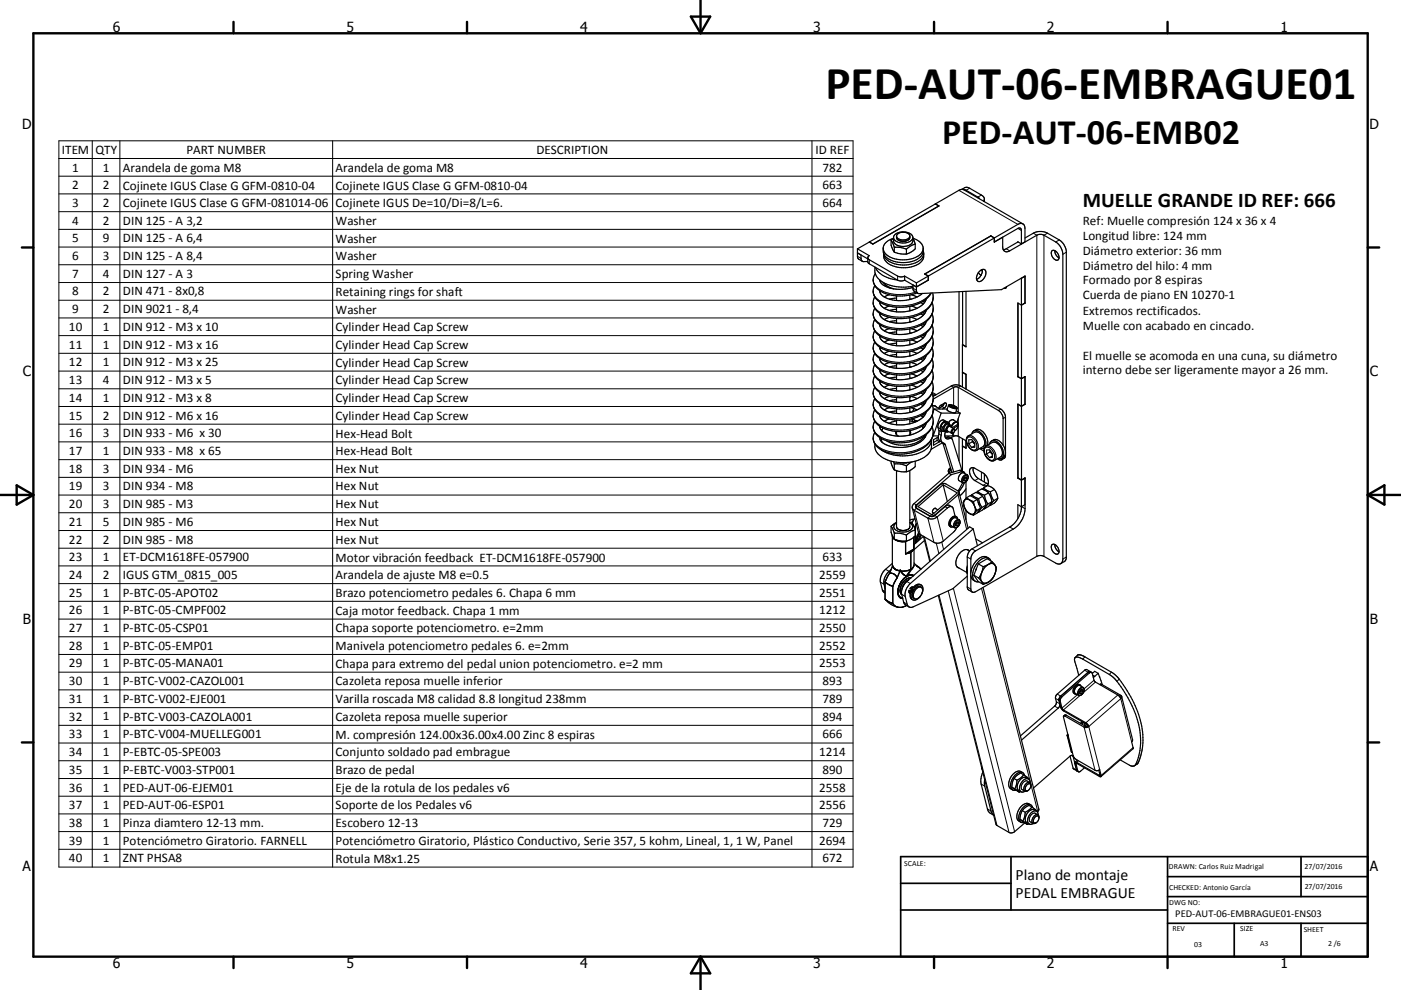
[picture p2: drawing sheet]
<svg xmlns="http://www.w3.org/2000/svg" width="420mm" height="297mm" viewBox="0 0 420 297" stroke-linecap="round" stroke-linejoin="round" font-family="sans-serif">
<g fill="none" stroke="#000" stroke-width=".36">
<path d="M288.3 56.8l1.3-.6 .8 .1 4.1 2.4 .6 1M288.5 56.8l.9 .1 3.9 2.3 .3 .4M295.1 59.7l-.2 .7M295.1 59.7v.8M257.1 74.7v2.6l1.4 1.1M257.1 74.7l3.5 2-.4 .6M260.2 77.7l-3.1-1.8 1 .6 .1 1.3 .2 .5 .4 .2 1.4-.1M260.2 77.3l.2 .5 8.7 5a2.31 2.31 0 0 0 2.1 0M260.2 77.3v1.4l.2 .3 8.7 5.1a2.31 2.31 0 0 0 2.1 0M260.7 72.6l19.7-11.4 1.1 .6-19.8 11.4-1.1-.6-3.5 2.1M260.7 72.6l1 .6M260.7 72.6h.1"/>
<path d="M264.9 76.1a4.2 4.2 0 0 0 3.9 3.2 7.9 7.9 0 0 0 7.8-2l.3-1M267.2 72.1l.9 2.1M267.2 72.1l.7-.6a3.4 3.4 0 0 0-2.7 5.2 8.3 8.3 0 0 0 11.1 0l.5-1v-1.2M267.2 72.1v1.4l.9 2.1M267.9 71.4a3.4 3.4 0 0 0 4.6 1.2l.8-.6 .4-.6M268.1 74.2h1.8l1.9 .6M268.1 75.6l1.8 .6h1.9M268.1 74.2v1.4M268.3 70.4a3.9 3.9 0 0 1 5.3 .5l.1 1.4a2.89 2.89 0 0 1-3.7 1.6 2.13 2.13 0 0 1-2.1-1.6v-1.2zM268.8 70.8v.5M268.8 71.2a2.38 2.38 0 0 0 3.9 .4l.1-.4M271.8 74.8v1.4"/>
<path d="M272.8 71a2.41 2.41 0 0 1-4-.1 2.36 2.36 0 0 1 3.7-.7l.2 .4 .1 .7M274.4 73.2l-1 .4-1.6 1.2M274.4 73.2l-.7-1.7a3.3 3.3 0 0 1 2.9 3.8 6.9 6.9 0 0 1-7.3 2.6 4.6 4.6 0 0 1-4.5-3.3M274.4 73.2v1.5l-1.3 1-1.3 .5M276.8 75.3a3.5 3.5 0 0 1-3 4.6 8.1 8.1 0 0 1-8.4-1.7l-.4-1-.1-1.1M280.4 61.2l7.1-4.1 1-.3 18.2 10.4M297 70.8l1.1 .6M297.1 70.8l-19.9 11.4M297.1 70.8l1 .6M297.1 70.8h.1M298.1 71.4v1.2l2.5-1.4v2.8a1.29 1.29 0 0 0 .6 1.4 1.29 1.29 0 0 0 1.5-.1l8.7-4.9 1.4 .1 3.7 2.1a4.7 4.7 0 0 1 2.1 3.7v91.4l-.1 .9-.5 .5M298.1 71.4l-23.3 13.5"/>
<path d="M298.1 72.6h.1M298.1 72.6l7.1-4.1a.65 .65 0 0 1 .7 0 .65 .65 0 0 1 .3 .6v4.1M298.1 71.4v1.2M305.2 72.6l1 .6M305.2 72.6l-4.4 2.3M306.7 67.2l.3 .3 .3 .7v4.3l-1.1 .7M306.7 67.2h-1.3l-7.3 4.2M307.3 71.4l2.5-1.4a4.6 4.6 0 0 1 4.2 0l3.6 2a4.7 4.7 0 0 1 2.1 3.3v92.1l-.4 1-1.3 .7M315.4 75.2a1.87 1.87 0 0 1 2.1 2.4 1.02 1.02 0 0 1-1.1 .4 1.02 1.02 0 0 1-.8-.8 1.77 1.77 0 0 1-.2-2zM316.2 75.2a2.51 2.51 0 0 0 1.3 2.2M262.3 80.1l.1 2M262.3 85.7a3.7 3.7 0 0 0 2.1 5.3l3.2 1 2.9 .2a10.4 10.4 0 0 0 8.7-4.3"/>
<path d="M262.3 92.5a3.8 3.8 0 0 0 2.4 5.4l1.6 .6a14.2 14.2 0 0 0 6.4 .2M262.3 95.9a3.8 3.8 0 0 0 2.4 5.4 13.5 13.5 0 0 0 8 .8M262.3 99.2a4 4 0 0 0 2.8 5.7l2.1 .6 2 .2 3.5-.2M262.4 82.1a3.6 3.6 0 0 0 1.7 5.3M262.4 82.1a7.3 7.3 0 0 0 6.4 3.9l2.8 .1 2.1-.2M262.5 80.2a7.7 7.7 0 0 0 6.5 3.8M263.8 84v.2M263.8 87.2a2.67 2.67 0 0 0 2.4 2.4 11.3 11.3 0 0 0 10.4-1.6M263.8 97.4a3.1 3.1 0 0 0 2.8 2.5M263.8 94a3.2 3.2 0 0 0 2.8 2.5M263.8 90.6l.2 .9a4.4 4.4 0 0 0 2.6 1.6M263.8 84.2l.4 .7a6.3 6.3 0 0 0 3.8 1.8"/>
<path d="M263.9 84.1l-.1 .1M264 87.4l-.2 .2M264 90.8l-.2 .1M264 94.2l-.2 .1M264 97.6l-.2 .1M264.1 87.4a13.3 13.3 0 0 0 10.9 .5M264.8 84.7a5.7 5.7 0 0 0 3.1 2M265.5 85.5l-.4 .2M266.6 98.6l-1.5 .6M266.6 95.2l-1.5 .7M266.6 91.8l-1.5 .7M266.6 88.4l-1.5 .7"/>
<path d="M266.6 93.1l2.2 .5M266.9 86.3l-.3 .1M268.8 88.8v1.3M268.8 92.2v1.4M268.8 95.5v1.4M268.8 98.9v1.4M268.8 99.6l-2.2 .3M268.8 89.4l-2.2 .3M268.8 92.8l-2.2 .3M268.8 96.2l-2.2 .3M271.1 84.1h.2M271.2 82.8l3.6 2.1"/>
<path d="M271.2 84.1l3.6 2M271.2 82.8v1.3M272.8 88.5v1.4M272.8 91.9v1.3M272.8 95.3v1.3M272.8 98.7v1.3M272.8 89.7h.4M272.8 93l.4 .1M272.8 96.5h.4M272.8 99.8l.4 .1M273.2 98.6l-.5 .1M273.2 98.6l1.8 .6"/>
<path d="M273.2 95.2l1.8 .7M273.2 91.8l1.8 .7M273.2 88.4l1.8 .7M273.7 86.2l-3.1 .6-2.6-.1M274.8 86.1l-1.1-.6 .1 1.4 1.4 1.1M274.8 84.9v2.4l.1 .5 .5 .3 24.8-1.2 7.1-4.1v8.1M276 90.8l.8 .4M276 94.2l.8 .4M276 97.6l.8 .4M276.8 97.1l.4 .5M276.8 93.8l.4 .4M276.8 90.3l.4 .5"/>
<path d="M277.2 94.2a10.6 10.6 0 0 1-10.6 2.3M277.2 90.8a9.2 9.2 0 0 1-6.7 2.8h-1.7M277.2 82.2l1.1 .6v1.2M277.3 82.2h.1M277.3 82.2l1 .6v1.2M277.7 99.9l-.5 1M277.7 96.5a7.2 7.2 0 0 1-6.5 3.8h-3.1l-1.5-.4M277.7 93.1l-.5 1.1M277.7 89.7l-.5 1.1M278.3 84l-3.5 2.1M279.5 90.8a5.6 5.6 0 0 1-4 7l-2.3 .8M279.5 94.2a5.4 5.4 0 0 1-3.6 6.8l-2.7 1"/>
<path d="M279.5 97.6a5.6 5.6 0 0 1-4 7l-2.3 .8M279.6 87.9a5.7 5.7 0 0 1-4 6.5 12.5 12.5 0 0 1-12.6-1 3.3 3.3 0 0 1-.7-4.3M287.5 87.5v28.1M288.6 87.5l-.1 24.1 1.1 .7v4.4M289.6 87.4v16.7l-1-.7M293.3 81.8l.8 .8M293.9 81.2a.99 .99 0 0 1 1.3-.3 .99 .99 0 0 1 .4 1.3 2.31 2.31 0 0 1-2.4 2.2 2.13 2.13 0 0 1 .7-3.2zM294.1 82.6l-.6 .8-.7 .4M294.3 81l.2 .4M294.5 80.9v.5M294.5 81.4l-.4 1.2M301.8 86l-.3 .5h-.6"/>
<path d="M305.2 90.9v22.1l1 .6M306.1 83.5h.1M306.2 83.5v60.5M306.2 91.5h.1M306.2 91.5l-1-.6v22.1M307.2 82.9l-1 .6M307.3 90.9h.1M307.3 90.9l-1.1 .6M262.3 116.2a3.8 3.8 0 0 0 2.4 5.4l2.1 .8 2.4 .3 3.5-.3M262.3 102.6a3.7 3.7 0 0 0 2 5.3 12.9 12.9 0 0 0 8.9 .8M262.3 106a3.8 3.8 0 0 0 2.4 5.5 13.6 13.6 0 0 0 8.5 .6M262.3 109.4a3.8 3.8 0 0 0 2.4 5.4 12.9 12.9 0 0 0 8 .8"/>
<path d="M262.3 112.8a3.8 3.8 0 0 0 2.4 5.4 13.4 13.4 0 0 0 8 .8M262.3 119.6a3.8 3.8 0 0 0 2.4 5.4 13.3 13.3 0 0 0 8.5 .7M263.8 117.7l.1 .7 .7 .8 2 1M263.8 114.4a3.1 3.1 0 0 0 2.8 2.4M263.8 111a3.2 3.2 0 0 0 2.8 2.5M263.8 107.6a3.2 3.2 0 0 0 2.8 2.5M263.8 104.2a3.1 3.1 0 0 0 2.8 2.5M263.8 100.8l.2 .9a4.3 4.3 0 0 0 2.6 1.6M264 100.9l-.2 .2M264 104.3l-.2 .2M264 107.7l-.2 .2M264 111.1l-.2 .2"/>
<path d="M264 114.5l-.2 .2M264 117.9l-.2 .1M266.6 118.9l-1.5 .7M266.6 115.5l-1.5 .7M266.6 112.1l-1.5 .7M266.6 108.8l-1.5 .6M266.6 113.5l2.2 .4M266.6 105.4l-1.5 .6M266.6 110.1l2.2 .4M266.6 102l-1.5 .6M266.6 103.3l2.2 .4M268.8 102.3v1.4"/>
<path d="M268.8 105.7v1.4M268.8 109.1v1.4M268.8 112.5v1.4M268.8 115.9v1.4M268.8 119.3v1.4M268.8 106.4l-2.2 .3M268.8 102.9l-2.2 .4M268.8 116.5l-2.2 .3M268.8 109.7l-2.2 .4M268.8 113.1l-2.2 .4M268.8 119.9l-2.2 .3M272.8 102.1v1.3"/>
<path d="M272.8 105.5v1.3M272.8 108.8v1.4M272.8 112.2v1.4M272.8 115.6v1.4M272.8 119v1.3M272.8 103.2l.4 .1M272.8 106.6l.4 .1M272.8 110l.4 .1M272.8 113.4l.4 .1M272.8 116.8l.4 .1M273.1 119l-.3 .4M273.2 102l-.5 .1"/>
<path d="M273.2 105.4l-.5 .1M273.2 115.5l-.5 .1M273.2 118.9l-.5 .1M273.2 118.9l1.8 .7M273.2 115.5l1.8 .7M273.2 112.1l1.8 .7M273.2 108.7l1.8 .7M273.2 105.4l1.8 .6M273.2 102l1.8 .6M276 100.9l.8 .5M276 104.3l.8 .5M276 107.7l.8 .5"/>
<path d="M276 111.1l.8 .4M276 114.5l.8 .4M276 117.9l.8 .4M276.8 117.5l.4 .4M276.8 114.1l.4 .4M276.8 110.7l.4 .4M276.8 107.3l.4 .4M276.8 103.9l.4 .4M276.8 100.5l.4 .4M277.2 117.9a10.7 10.7 0 0 1-10.6 2.3M277.2 111.1a9.5 9.5 0 0 1-8.4 2.8M277.2 107.7a9.2 9.2 0 0 1-6.7 2.8h-1.7"/>
<path d="M277.2 104.3a10.6 10.6 0 0 1-10.6 2.4M277.2 100.9a10 10 0 0 1-8.4 2.8M277.7 116.8l-.5 1.1M277.7 113.4a7.2 7.2 0 0 1-6.5 3.8h-3.1l-1.5-.4M277.7 110l-.5 1.1M277.7 106.6l-.5 1.1M277.7 103.2l-.5 1.1M279.5 100.9a5.4 5.4 0 0 1-3.6 6.9l-2.7 .9M279.5 104.3a5.4 5.4 0 0 1-3.6 6.9l-2.7 .9M279.5 107.7a5.4 5.4 0 0 1-3.6 6.8l-2.7 1M279.5 111.1a5.4 5.4 0 0 1-3.6 6.8l-2.7 1M279.5 114.5a5.6 5.6 0 0 1-4 7l-2.3 .8"/>
<path d="M279.5 117.9l.2 1.1M279.5 117.7l1.2 .7M279.7 119l5.5-3.2a2.94 2.94 0 0 1 2.8 0l12.1 6.9a3.2 3.2 0 0 1 1.4 2.5v11.7l-.3 .5-.9 .5M279.7 119l.1 .7M279.8 119.7l6.1-3.5 1-.1 12.4 7a3.4 3.4 0 0 1 1.4 2.2v8.3M279.8 119.7a6.7 6.7 0 0 1-5.2 5.6l-1.4 .4M280.5 118.5h-.8M288.5 111.7v4.4M288.5 111.7l1.1 .6M288.6 103.4l1 .6M288.6 111.7h-.1M305.2 113l1 .6"/>
<path d="M305.2 113h.1M306.2 113.6l1.1-.6v8.3M307.2 113l-1 .6M262.3 133.2a4.7 4.7 0 0 0 3.8 4.8 14 14 0 0 0 6.1 .7M262.3 123a3.8 3.8 0 0 0 2.4 5.4 13.4 13.4 0 0 0 8 .8M263.8 127.9a3.6 3.6 0 0 0 3.4 2.7 11.5 11.5 0 0 0 8.9-1.5l1.1-1.1M263.8 121.1a2.5 2.5 0 0 0 1.8 2.1l1 .4M263.8 131.3l.1 .6 .6 .8M263.8 124.5a3.2 3.2 0 0 0 2.8 2.5l2.2 .4M264 121.3l-.2 .1M264 124.7l-.2 .1M264 128l-.2 .2"/>
<path d="M264.3 131.6l.1 1M264.7 128.4l-.3 .8M266.6 125.7l-1.5 .7M266.6 122.3l-1.5 .7M266.6 123.6l2.2 .4M267.2 138.4l.1 .9 .8 1.7M267.9 138.5l.2 .7M268.1 139.2v1.8M268.1 139.2h1.8l1.9 .6M268.7 129.4l-.1 .6 .2 .4M268.8 130.4l.6 .5M268.8 122.7v1.3"/>
<path d="M268.8 126v1.4M268.8 129.4v1M268.8 126.3l-2.3 .7M268.8 123.3l-2.2 .3M269.6 138.8l2.2 .1M271.8 138.8v.1M271.8 139.8v1.7M272.2 138.7l-.4 .2M272.8 122.4v1.4M272.8 125.8v1.3M272.8 129.2v1.2M272.8 129.2l.2 .8-.4 .6"/>
<path d="M272.8 120.1l.4 .1M272.8 123.5l.4 .1M273.2 122.3l-.5 .1M273.2 125.7l1.8 .7M273.2 122.3l1.8 .7M273.4 138.6l-1.6 1.2M273.5 125.8v.6M273.6 123.5l-2 .5h-2.8M274 122.6l-.4 .9M274.2 126v.7l-1.4-.4M274.4 138.4v1.6l-1.6 1.2M274.7 126.2l-.1 .3 .3-.2"/>
<path d="M274.8 122.9l-.1 .2M276 121.3l.8 .4M276 124.7l.4 .2M276.4 127.9l.4 .6M276.4 127.9l-3.7 1.3M276.4 124.9l.5 .1M276.4 124.9l.4 .2M276.8 128.4h.1M276.8 127.6l.4 .4M276.8 124.2l.4 .5M276.8 120.9l.4 .4M276.9 125a9.8 9.8 0 0 1-6.4 2.5l-1.7-.1"/>
<path d="M277 130.9a7.8 7.8 0 0 1-8.2 2.5l-1.6-.5-1.4-.7M277.1 121.3l-.5 .3M277.2 124.7l-.3 .3M277.2 121.3l-1.4 1.2-2.2 1M277.3 130.7v.6M277.3 131.2a8.9 8.9 0 0 1-6.8 3l-3.6-.3-1.3-.5-1.1-.7M277.7 130.4l-.4 .8M277.7 127l-.5 1M277.7 123.6l-.5 1.1M277.7 120.2l-.5 1.1M279.1 134.8l3.5-2 2.8 8.9M279.3 132.2a6.5 6.5 0 0 1-5.8 4.3 12.4 12.4 0 0 1-9.6-1.8"/>
<path d="M279.3 131.8v2.1a5 5 0 0 1-3.9 4.1l-3.2 .7M279.5 121.3a5.3 5.3 0 0 1-3.1 6.6M279.5 124.7a5.4 5.4 0 0 1-3.6 6.8 12.4 12.4 0 0 1-12.9-.8 3.4 3.4 0 0 1-.7-4.3M279.5 128a5.4 5.4 0 0 1-3.6 6.9 12.6 12.6 0 0 1-12.9-.8 3.4 3.4 0 0 1-.7-4.4M279.6 121.7h.7l.4 .4M279.7 130.7l.1 .1M279.8 130.8h1.6M280 121.7l1.8 1M280.1 122.7h3.9M280.1 122.7l2.1 1.2M280.1 122.7l-.4 .9M281 131.3v.8"/>
<path d="M281 132.1l.7 .4M281 132.1l-1.1 .6M281.3 131.1l-1.4 .8v1.7l1.8-1.1M281.5 122.5l.4-.8 1.2-.7a.53 .53 0 0 1 .7 .2 .53 .53 0 0 1-.2 .7l-1 .8M281.7 132.2v.3M282.1 127.9l.1 1.2 .5 .3M282.1 127.9l.5 .3M282.2 123.9l5.7 .1M282.2 123.9l-2.4 6.9M282.4 121.4l-.1 .6M282.6 128.2l.1 1.2M283 126.7l-.9 1.2"/>
<path d="M283 126.7l.5 .2M283 121l-.4 .9-1.1 .6M283.4 131.3l.9-.2 1 .5M283.5 129.4a1.39 1.39 0 0 0 .7 2.3 .86 .86 0 0 1 1.3 .2l3 9.4M283.5 126.9l-.9 1.3M283.5 129.4h-.8M283.7 126.5a1.82 1.82 0 0 0-1.8 2.2 4.6 4.6 0 0 1 .1 2.9 2 2 0 0 0 1.3 1.7l2.6 8.3M283.7 126.5l-.7-.4a1.77 1.77 0 0 0-1.8 2.2 5 5 0 0 1 .1 3l.3 .8 1.1 .8M283.7 126.5l.1 .1M283.9 126.6l-.9 .1M283.9 126.6l.6 .3M284.4 121.6h1.2a1.54 1.54 0 0 1 1.3 1l-.4 1.3-1.5-.3-1.1-.6z"/>
<path d="M284.4 129.5l-.6 .1M284.5 126.9l.2 .5M284.5 126.9h-1M284.9 127.6l-.5-.3a1.32 1.32 0 0 0-1.2 1.9l.6 .4M285 131.4l1.1-.6h.8l2.8 1.5M285.2 128a.71 .71 0 0 0-.8-.5 .71 .71 0 0 0-.6 .7l-.2 .7 .2 .7M285.2 128v.2M285.3 130l.5-.1-.3 .9h-2.2M285.5 121.7h-.5l.2 .3 1.2 .2-.2-.2M285.5 121.7l.7 .3M285.5 121.7l-.1 .3M285.7 128.9h.2a.54 .54 0 0 1 .2 .7 .54 .54 0 0 1-.7 .2z"/>
<path d="M286 126a1.22 1.22 0 0 0-1.6 .8M286.1 128.7l-1.4-.8a.85 .85 0 0 0-.7 1.3l1.3 .8M286.2 122l-.1 .2M286.2 129a.49 .49 0 0 0-.6-.4 .49 .49 0 0 0-.4 .6l.1 .8M286.2 129v.2M286.7 123.3l1.2 .7M287 127.4l.3 .3M287.3 127.3a.77 .77 0 0 0-.6-.8 .77 .77 0 0 0-.9 .5l-.6 1M287.3 127.7l-1.5 .8M287.3 127.3l-1.9 1M287.3 127.3a.85 .85 0 0 0-.9-.6 .85 .85 0 0 0-.8 .7l-.3 .8M287.3 127.7l-.4 .9-.6 .6"/>
<path d="M287.5 131v7.3M287.9 124l-1 2.6-1.1-.7M288.5 131.6v9.8M288.5 133.8l1.1 .6M289.6 132.2v2.3l-1-.7M290 131l2.2-1.3a2.86 2.86 0 0 1 3 2.9l-.3 1.3-2.1 1.2a2.82 2.82 0 0 1-3.1-2.9zM290.4 133.2v-1.2l.9-.1 .9 1.1v1.2h-.9M290.4 133.2l.9 1M291.4 130.2a1.36 1.36 0 0 1 1.1-1.1 1.36 1.36 0 0 1 1.4 .6 4.1 4.1 0 0 1 1.5 4.3M291.5 132.5l.7 .8M291.5 132.5l-1.1 .7M291.6 132.2l-.1 .3"/>
<path d="M292 129.2a2.34 2.34 0 0 1 3.5 1.3 3.6 3.6 0 0 1 .5 3.1M292.2 133.7l-.9 .5M293.7 134.6l1.3 .7M295.2 134.3l-.6 .3-.7-.1M295.2 134.2l-.2 .2M295.3 134.1l2.2-1.4a2.54 2.54 0 0 1 2.9 2.3 1.73 1.73 0 0 1-.4 2.1l-1.9 1.1a2.63 2.63 0 0 1-3-2.5v-1.2zM295.8 136.2v-1.2h.9l.8 1v1.2l-.8 .1M295.8 136.2l.9 1.1M296.7 133.2a1.44 1.44 0 0 1 1.2-1.1 1.44 1.44 0 0 1 1.5 .8 3.6 3.6 0 0 1 1 4.5l-.7 .2-.5-.1M296.8 135.6l.7 .8M296.8 135.6l-1 .6M296.9 135.2l-.1 .4"/>
<path d="M297.3 132.3a2.33 2.33 0 0 1 3.4 1.2M297.5 136.8l-.8 .5M299 137.6l.8 .4 .6-.1M300.7 137.2l-.3 .7M300.7 133.5l.8 2.2M301.5 136l-.5 1-.7 .5M305.2 121.3v22.1l1 .6M305.2 121.3l1 .6 1.1-.6M305.2 121.3h.1M307.2 121.3h.1M307.3 121.2l-1.1 .7-1-.7v22.3M267.2 157.9v1.8l.3 1"/>
<path d="M267.2 157.9l.9 2.1M268.1 141l1.8 .5h1.9M268.1 160v1.8M268.1 160h1.8l1.9 .5M268.8 156.9a1.28 1.28 0 0 0-.8 1.3 1.28 1.28 0 0 0 1.1 1.1 3.5 3.5 0 0 0 4.5-1.2l-.2-.7-.6-.5M268.8 156.7l-1.6 1.2M272.8 141.2v16.8a2.37 2.37 0 0 1-3.6 .7l-.4-.7v-16.8M272.8 141.2l-1 .3M272.8 156.7a2.74 2.74 0 0 1 1.6 2.3M273.5 152.4l1.9 7.5M273.6 156.5l-.4 .3M274 155.8l-1.2 .3"/>
<path d="M274.3 155.5l-.8 1.4M274.4 159v1.8l-1.6 1.2-1 .3M274.4 159l-1 .4-1.6 1.1M274.7 152.2v.3M274.7 157.1l-.3 .8v5.1M274.8 151.6l7.5-6.5 1.3 .1 3.9 2.4 .1 .3-.4 .6-6.9 6-.7 .3-1-.1-3.6-2.1-.3-.4zM275.2 152l7.6-6.6 4.2 2.5-7.5 6.6zM275.4 159.9l.1 .1M275.4 159.9l-.5 1.1-.3 1.9M279.6 153.8l.4 .2M280.3 152.5a.85 .85 0 0 0-.7 .6 .85 .85 0 0 0 .3 .9M280.3 152.5l.3 .2"/>
<path d="M280.3 152.5l.9 .5M282.8 145.4l1.2 5.1M284.3 141.4l.4 .4M284.5 142l.7 .4M284.5 142l-10.5 9.1a1.16 1.16 0 0 0 .1 2l4.1 2.4a2.54 2.54 0 0 0 2.8-.4l3.3-2.9 .5-.2 .6 .1M284.7 140.6l-.4 .8M285 140.4l-.5 .4-.2 .6M285.1 140.8l-.4 1.1M285.2 142.4l-10.4 9.1-.3 .6 .3 .4 4.1 2.4 .6 .1 .8-.3 3.5-3 .7-.1 .9 .5M285.3 141.6v.2M285.4 152.1l.3 .3 .6 2.4M285.4 155.8l1-.5 1.1 .6a1.53 1.53 0 0 1 .1 1.6 1.53 1.53 0 0 1-1.5 .8l-.9-.6a1.39 1.39 0 0 1 .2-1.9z"/>
<path d="M286.5 157.4h.1M286.5 157.4l.5 .3M286.7 155a1.8 1.8 0 0 0-2.2 2l.1 .7 .4 .4M286.8 158.3l-.7 1.1-3.3 2.9a2.6 2.6 0 0 1-2.8 .4l-4.3-2.5M286.9 156.6l-.4 .6v.5h.5M286.9 156.6h.5v.5M286.9 156.6v.3M286.9 156.9l.5 .2M286.9 156.9l-.4 .5M287.1 155.7a.89 .89 0 0 0-.8-.8 .89 .89 0 0 0-.9 .6 1.76 1.76 0 0 0-.3 2.6l.6-.1M287.4 157.1l-.4 .6M287.5 146.9v.5"/>
<path d="M287.5 147.7l2.7 10.8M288.6 144.8l-1-.5a1.56 1.56 0 0 1 1.4-2.4l.9 .5a1.55 1.55 0 0 1-.8 2.4M288.6 144.8h.5M288.6 144.8l-1.3 2.5M288.9 144h.1M288.9 141.6l-.6-.1-3.1 .9M288.9 141.6l-1-.5-3.4 .9M288.9 141.6l.4 .5M288.9 151.5l.2 .7M289 144l.4 .2M289.1 144.8l-1.7 2.7M289.1 152.2a3.1 3.1 0 0 0 1.6 1.9"/>
<path d="M289.1 152.2l.6 .9 1 1M289.2 150.1l-.4 .7 .1 .7M289.2 150.1l-.2 1.4M289.3 149.9l-.1 .2M289.3 143.1l-.4 .6 .1 .6 .4-.1M289.3 143.1h.5v.5M289.3 143.1l.1 .3M289.4 143.4l-.4 .6M289.4 143.4l.4 .2M289.6 144.5v5M289.6 153.1v2.9M289.6 146.6l-1.8 2.1"/>
<path d="M289.6 149.5l-.3 .4M289.8 149.3l-.2 .2M289.8 149.3l.6 .5M289.8 149.3l1.1-.6 2 1.2M289.8 143.6l-.4 .6M290.4 149.9l1.4 .6M290.4 149.9l-.5-.2-.6 .2M290.4 149.8l1 .8 .7 1M290.7 154.1l1.1 .5M290.7 154.1l.2 .1M291 140.5l.5-.2 .5 .1 2.7 1.5a2.87 2.87 0 0 1 1.3 3.7l-1 .1-2.7-1.5a2.99 2.99 0 0 1-1.3-3.7zM291.3 148.4l.9 .7 1.2 .5"/>
<path d="M291.3 148.4l-.3 .4M291.3 148.4l1.3-.7 1.1 .5 .9 .7M291.8 158.7l-19.1 16.6a4.4 4.4 0 0 0-1.3 3.6l.6 2.4a1.17 1.17 0 0 0 1.8 .7l11.9-5.4 4.3-3.7M291.8 158.7l-1.1-.6-18.8 16.4-.8 .8-.7 1.4M291.8 158.7l1.2 5M291.8 140.3a3.4 3.4 0 0 0 1.5 3.3l3 1.6M291.8 150.5l.3 1.1M292.1 154.1l-.7 .2-.5-.1M292.1 154.1l-.3 .5M292.1 151.6l.2 .6M292.3 153.8l-.2 .3M292.3 152.2l.6 .9"/>
<path d="M292.3 152.2v1.5M292.9 153.1l-.6 .7M292.9 149.9l1.1 2.6M292.9 149.9l-1.1 .6M293.1 147.4l.9 .7 1.1 .5M293.1 147.4l-.3 .4M293.1 147.4l1.2-.7 1.2 .5 .9 .7M293.2 153.6l.2 .1M293.3 150.7l.2 .6M293.4 149.6l.3 1.4 .7 1.2M293.5 151.2v.3M294 152.5l-1.1 1.5-1.1 .6"/>
<path d="M294 152.5l-1.1 .6M294.4 152.2l-1 1.5M294.6 148.9l.8 1.5 .2 1.1M294.6 148.9l-1.2 .7M294.9 146.4l1.1 .8 .9 .4M294.9 146.4l-.4 .4M294.9 146.4l1.2-.7 1.4 .6 .6 .6M294.9 152.6l.2 .1M295.1 142.2v2.4M295.1 148.6l.4 1.4 .7 1.2M295.6 151.5l-1 1.5-1.2 .7M295.6 151.5l-1.2 .7"/>
<path d="M296.2 151.2l-1.1 1.5M296.4 147.9l.6 1.2 .4 1.4M296.4 147.9l-1.3 .7M296.7 151.6h.2M296.8 151.5l-1.7 1.2M296.9 147.6l.3 1 .7 1.6M297.4 150.5l-.6 1M297.4 150.5l-1.2 .7M297.9 150.2l-1 1.4M298.1 146.9l-1.2 .7M298.1 146.9l.7 1.2 .3 1.4M299.1 149.5l-1 1.4-1.2 .7"/>
<path d="M299.1 149.5l-1.2 .7M305.2 143.5l1 .6M305.3 143.4l-.1 .1M306.2 144.1v8.5M306.2 144l1.1-.6v9.2a7.6 7.6 0 0 1-3.5 6.1l-11.3 6.6a3.1 3.1 0 0 0-1.4 2.4v4M306.2 152.4a8 8 0 0 1-3.5 5.7l-11.3 6.6a3 3 0 0 0-1.4 2.4v9.2l.3 .6 1.2 .7M307.2 143.4l-1 .7M307.3 151.4l-1.1 .6-1-.6v4.2M265.4 174.6l1 .7 1.3 .6M265.4 174.6v5.1M265.4 179.7l2.3 1.4M265.4 179.7a6.9 6.9 0 0 0 3.7 2.4"/>
<path d="M266.7 172a1.92 1.92 0 0 1 2.3 1.4M266.7 172l-1.3 2.6M267.2 170.9a4.7 4.7 0 0 0-2.2 4.4l.4 1.3M267.5 169l-2 1.8a4.5 4.5 0 0 0-1.5 3.9l.6 2.5 .8 .7M267.5 160.7l.6 1M267.5 160.7l.1 9.1M267.5 160.7l.6 1.1M267.7 175.9v5.2M267.8 170.2l-.2-.5-.9 2.3M267.8 170.2l.4 .4M267.8 170.2l.8 .7M268.1 161.8l1.8 .5h1.9"/>
<path d="M268.1 161.8a4.6 4.6 0 0 0 3.4 .7M268.1 170.6l.5 .3M268.2 170.6l1.3 .6M268.6 170.9l.9 .3M269 173.4l-1.3 2.5M269.2 177.5h.1M269.2 177.5l.1 1.1M269.2 177.9l.1 .7M269.2 177.5l.5 1.5M269.2 177.1v.4M269.3 177v1.1l.3 .8M269.3 178.6l.3 .5"/>
<path d="M269.4 176.3l-.1 .4M269.6 175.8l-.3 .8M269.6 178.9l.5 .4M269.6 179.1l.5 .4M269.6 179.1l.3 .2M269.7 175.4l-.5 1.7M269.7 175.4l-.3 .9M269.8 175.3l-.6 2.3M269.8 177.1l.5 .1M269.8 177.1l.2 .9 .4 .4M269.8 179.1l.3 .2M269.9 175.1l-.2 .4"/>
<path d="M269.9 179.3l.5 .2M269.9 179.4h.2M269.9 171.3a2.16 2.16 0 0 0 2 1.4v-.1M269.9 171.1l-.4 .1M269.9 171.1v.2M269.9 171.1l-.9 2.3M270.1 179.3l.5 .1M270.1 179.4l.5 .1M270.1 179.5h.3M270.4 179.5l.2 .1M270.4 176.7l-.1 1.3 .7 2.9 .3 .4 1.2 .8M270.8 173.8l-1.1 1.6"/>
<path d="M271.4 173.2l-.6 .6M271.5 162.5v3.7M271.6 173.1l-.9 .8M271.8 160.5v1.8M271.8 162.3l-.3 .2M271.9 166.1l-.4 .1M272 173.6a4.5 4.5 0 0 0-2.2 3.5M272 173.6a4.3 4.3 0 0 0-2.2 3.5M272.2 172.7l-1.2 .8-1.1 1.5M272.3 173.5l-.3 .1M272.4 172.7l-.7 .3M272.4 172.7l-1 .5"/>
<path d="M272.4 173.9a4 4 0 0 0-2 2.8M272.5 173.4h.6M272.5 177.1v.6l.4 .4M272.5 177.1l.3 .2M272.5 177.1l.6 .3M272.6 173.4l-.6 .2M272.7 172.6l-.3 .1M272.8 177.3l.1 .7M272.8 177.3l.3 .1M272.9 178l.1 .1M272.9 178a1.53 1.53 0 0 0 .8 1.9M273 172.6l.8 .2"/>
<path d="M273 178.1l.2 .1v1.2l.5 .5M273 172.6l-.6 .1M273.1 165.7v5.1M273.1 165.7l-1.2 .4M273.1 170.8a5 5 0 0 1-3.2 .5M273.1 170.8l-1.2 1.8M273.1 177.4v.3l.3-.2M273.1 172.5l-.7 .1M273.2 172.5l.6 .1M273.2 172.5l-1.1 .2-.7 .5M273.2 177.3l.2 .1M273.2 177.3l-.1 .1"/>
<path d="M273.2 177.3l.2 .2M273.4 177.4l.3 .2-.3-.1M273.5 176.7l.2-.1v.4M273.5 176.7h-.4M273.5 176.7l.2 .3M273.5 176.8l-.2 .6M273.6 176.9l-.2 .5M273.7 176.9l-.3 .5M273.7 177h.3M273.8 170.2l-1.9 2.4M273.8 170.2l-.7 .6M273.8 165l-.6 .6-1.3 .5"/>
<path d="M273.8 176.2l-.7 .1-.3 .3 .3 .1M273.8 176.2l.3 .2M273.9 165l-.8 .7M274 161.2v3.6M274 164.8l-.1 .2M274 164.8l-2.5 1.4M274 163.4l2.9-2.5 1.9 7.6M274 168.9l.9 1 1.2 .9M274 161.1v8.4l-.2 .7M274.1 176.4l-.6-.1-.4 .4M274.5 169.4l1.4 1.1M275.5 160l.2 .2"/>
<path d="M275.5 160l-.5 1.2-.2 1.5M275.6 160.2l-.5 1.2-.2 1.2M275.9 175.4l-1 .3-.8 .7M275.9 175.4a1.75 1.75 0 0 1 .5 2.7M275.9 175.4a1.78 1.78 0 0 0-2.1 .8M275.9 175.4l.3 .1M275.9 178.8a2.1 2.1 0 0 1-2.2 1.1M276 160.4l-.7 1.8M276.2 176.2a1.86 1.86 0 0 0-2.6 1.6 1.27 1.27 0 0 0 .6 1.8M276.2 176.2a2.3 2.3 0 0 0-2 3.4M276.2 176.2a1.59 1.59 0 0 1 .2 2M276.2 160.5l-.5 1.4"/>
<path d="M276.4 178.2a1.96 1.96 0 0 1-2.2 1.4M277.2 162.2l-3.2 2.7M281.3 178.6l17.3 68.6 .3 .5 3.6 2 .7 .2 .8-.2 3.2-2.8M286.9 170.1l3 1.7M289.9 164.9l.8 .4M290 171.6v.3M290 170.9v.4M290 169.8l-.2 1.1 .2 1.2M290.5 165.2a1.86 1.86 0 0 0-2.7 .7 3.5 3.5 0 0 0-.8 4.3l.5 .2M292 172.6l1.3 1.9 1.5 .8M292 172.6l1.4 .8M292.5 161.7l2.1 1.1"/>
<path d="M292.8 170.6l-.2 .4M293.3 169.2l1.5 .8M293.3 169.2l-1.3 3.4M293.4 173.4l.9 1.1M294.3 174.5a1.41 1.41 0 0 0 2 .2M294.3 174.5l.5 .8M294.7 176.2l16.7 66.5-.4 .9M294.8 170a6.9 6.9 0 0 1-1.4 3.4M296 169.5l-1.2 .5M296 169.6a4.2 4.2 0 0 0-1.7 4.9M296.3 174.7l-1.5 .6M296.4 167.5a2.79 2.79 0 0 0-4 1.2 4.3 4.3 0 0 0-.8 5.2l.8 .5"/>
<path d="M296.6 169.2l-.6 .4M296.6 169.2l.8-.2 .7 .3M296.9 174.3l-.6 .4M297.1 168.3a1.93 1.93 0 0 0-3.3-.2 5.4 5.4 0 0 0-1.9 5.8l.7 .6 .8 .1M297.4 168.5l.7 .8M297.4 168.5l-.8 .7M297.4 168.5l-1.4-.9-2.7 1.6M297.9 173l-1 1.3M297.9 173l-1 1.2M298.1 169.3l.3 .5M298.1 172.6l-.2 .4M298.4 169.8l.3 .6-.3 1.4"/>
<path d="M298.4 171.8l-.3 .8M298.4 169.8v2M315.4 163.4a1.72 1.72 0 0 1 2.1 2 .8 .8 0 0 1-.5 .9 .8 .8 0 0 1-1-.4 2.05 2.05 0 0 1-.6-2.5zM316.2 163.4a2.51 2.51 0 0 0 1.3 2.2M318 169.1h-1.2l-3.8-2.2a2.37 2.37 0 0 0-2.2 0l-18.3 10.6a.87 .87 0 0 1-1 .1 .87 .87 0 0 1-.4-.9v-4M267.7 181.1a2.88 2.88 0 0 0 4.1 .6M322.3 197.3l-.1 1 1.2 4.3M322.3 197.3a2.03 2.03 0 0 1 2.3 .4l8.8 5.2a30.8 30.8 0 0 1 8.6 19.3 11.6 11.6 0 0 1-1.9 7.6l-1.2-.1-3.1-1.7M322.3 197.3l.7-.7a2.16 2.16 0 0 1 2.3 .5l8.2 4.7a25.3 25.3 0 0 1 6.8 9.9 20.6 20.6 0 0 1 1.3 16.3l-.5 1.1-1 .6M317.5 210.1l.3 1.4-.4 .8-11.2 9.8M317.5 209.8v.3M317.5 210.1l.6 2.3 .5 .7 7 4.1 .5 .6"/>
<path d="M317.7 209.2l-.2 .6M318.9 214.8l3 12.3 .7 .7 5.7 3.3 .8 .1 .6-.3 .4 2.1M318.9 214.8l.7-.3 5.8 3.3h.7M318.9 214.8l.5 .1 5.8 3.3h.6l.6-.2M322.8 205.9l.8-.3 1.1 .6a1.53 1.53 0 0 1 .1 1.7 1.53 1.53 0 0 1-1.5 .7l-.9-.5a1.54 1.54 0 0 1 .4-2.2zM323.7 207.8l.4 .3M323.9 205.5a1.64 1.64 0 0 0-2.2 1.8l.1 .5 .5 .4M324.1 207v.3M324.1 207.3l.5 .2M324.1 207.3l-.4 .5M324.1 205.9a.97 .97 0 0 0-1-.4 .97 .97 0 0 0-.7 .8 1.1 1.1 0 0 0-.5 1.1 1.1 1.1 0 0 0 .8 .9M324.5 216.5l-.6 .5"/>
<path d="M324.6 207.5v-.6h-.4l-.5 .5v.6l.4 .1M324.6 207.5l-.5 .6M324.6 216.6l-.5 .5M324.8 216.7l-.3 .7M325.1 216.9l.5 1M326.1 217.8l.3 .2M326.2 201.7l-8.5 7.5M326.2 201.7l.5-.2 .6 .2M326.4 201.6l-.2 .1M326.8 201.5h-.3M326.9 201.5l.1 .1M326.9 201.5l-1-.6-.7 .2-8.6 7.6a1.89 1.89 0 0 0 .1 1.9l-.1 .7-.4 .5-10.3 9"/>
<path d="M327.3 201.8h-.6l-8.3 7.3-.6 1.1 .6 2.2 .3 .5 6.9 3.9 .8 1.2M327.3 201.8l1 2.8 7.3 4.3M329.2 202l-1.5 1.1M329.2 202l-1-.6-.7 .6M329.2 202l.5 1.1M329.6 203h.1M329.6 203l.9 2.4M329.7 205.4l.5-.1 5.8 3.3 .3 .4M335.6 208.8l.1 .1M335.6 208.9l.2 .2M335.7 208.9l.1 .2M335.8 209.1v.1"/>
<path d="M336.3 208.9l3.3 13-.3 .7 .4 1.9-9.6 8.5M336.3 209l-.3 .6-.2-.5M294.3 230.5l.1 .3M294.3 230.5h.1M294.3 230.3v.2M294.7 231.7a5.9 5.9 0 0 0-.5 3.5l1.9 7.8 .6 .9 1.2 .7-.7-1-2-7.8v-1.9M303.4 236.2l2.2 1.4M303.4 236.2l.8 .5M304 233.6l-.4 .9-.2 1.7M304 233.6l.9 .5M304.2 236.7l1.4 .9M304.9 234.1l-.2 1.4-.5 1.2"/>
<path d="M306 237.5l-.4 .1M306.5 236.9l.7 .5M306.6 231.8a2.35 2.35 0 0 0-3.5 1.2 2.76 2.76 0 0 0-.1 3.7l.6 .3M306.9 232.4l.2 .2M306.9 232.4l-.9 1-1.1 .7M306.9 232.4l-.9-.5-1.1 .7-.9 1M307.1 232.6l1 .7 .1 .3M307.2 232.6a1.37 1.37 0 0 0-1.2-1 1.37 1.37 0 0 0-1.3 .7 3.7 3.7 0 0 0-1.3 4.5l.4 .3h.8M307.3 237.4l-.7 .2-.6-.2M308 234.3l.7 .5M308 237.3l-.8 .1M308.2 233.6a2.75 2.75 0 0 0-2.2 3.8"/>
<path d="M308.2 233.6l.2 .1M308.2 237.2l-.2 .1M308.3 233.7a2.01 2.01 0 0 0-3.1 1.4 1.68 1.68 0 0 0 .9 2.4M308.4 233.7l.3 .5 .1 .6M308.7 234.8a1.74 1.74 0 0 0-1.5 2.6M308.7 234.8l.3 .6M309 235.4v.2M309 235.4a1.09 1.09 0 0 0-1.2 0 1.09 1.09 0 0 0-.4 1.2l.1 .5 .5 .2M309 235.4a1.79 1.79 0 0 1-1 1.9M319.9 220.7l.2 .2M319.9 220.7l1.4 5M320.1 220.9h.1"/>
<path d="M320.1 220.9h.2M320.1 220.3l-.2 .4M320.2 220.5v.2M320.8 226.9l.9 3.7 1.3 .7M321.3 225.7h.1M321.3 225.7l.2 .1M322.3 228.6l.5 .1 6.9 3.9-.3-1.5M322.3 228.6l.5 2.4M322.8 231l-1.1-4.1-.2-.3h-.3l-11.3 9.8M322.8 231l.2 .3M323 231.3l.3 .2M323 228l-.7 .6"/>
<path d="M323.4 231.6l-.3-.3-.4-2.3 6.9 3.9 .5 .1M325.1 230.4l-1.3 1.1-.4 .1M305.8 245.8l2.2 1.6M305.8 245.8l.9 .5M306.5 243.2l-.5 1.2-.2 1.4M306.5 243.2l.9 .5M306.7 246.3l1.3 1.1M307.4 243.7l-.3 1.7-.4 .9M308.4 247.1l-.4 .3M308.9 246.6l.8 .4M309 241.5a2.33 2.33 0 0 0-3.4 1.2 2.77 2.77 0 0 0-.1 3.6l.5 .4M309.4 242.1l1.3 1.2"/>
<path d="M309.4 242.1l-2 1.6M309.4 242.1l-.9-.5-1.4 .9-.6 .7M309.6 242.3a1.37 1.37 0 0 0-1.2-1 1.37 1.37 0 0 0-1.3 .6 3.8 3.8 0 0 0-1.3 4.6l.4 .2h.8M310.4 244l.8 .4M310.8 243.4a2.01 2.01 0 0 0-3.2 1.3 1.68 1.68 0 0 0 .9 2.5M311.2 244.4a1.66 1.66 0 0 1 0 1.8 1.66 1.66 0 0 1-1.5 .8M311.2 244.4a1.72 1.72 0 0 0-1.5 2.6M311.2 244.5a1.09 1.09 0 0 0-.7-1.3 1.09 1.09 0 0 0-1.3 .6 2.68 2.68 0 0 0-.8 3.3l.6 .2 .7-.2M311.5 245.2a.75 .75 0 0 0-.9-.4 .75 .75 0 0 0-.6 .7 .79 .79 0 0 0-.2 .9 .79 .79 0 0 0 .6 .5h.2"/>
</g>
<g fill="none" stroke="#000" stroke-width=".3">
<path d="M17.7 42.2h238.1v217.9h-238.1zM17.7 47.6h238.1M17.7 52.9h238.1M17.7 58.2h238.1M27.7 42.2v217.9M35.9 42.2v217.9M99.7 42.2v217.9M243.4 42.2v217.9M287.5 57.1l17.7 10.2M290.7 56.5l-1.1 .6M294.2 58.5l-1 .6v.3M17.7 63.5h238.1"/>
<path d="M17.7 68.8h238.1M17.7 74.1h238.1M17.7 79.4h238.1M257.1 76.9l1 .6M260.6 77.9v1.3M268.8 71.3a2.43 2.43 0 0 0 3.7 .5l.3-.5M301.7 74.6l1 .7M305.2 68.5l1 .6M309.8 70l1 .6v96.3M314 70l-1 .6v96.3M317.6 72l-1.1 .6M319.7 75.7l-1.1 .6"/>
<path d="M17.7 84.8h238.1M17.7 90.1h238.1M17.7 95.4h238.1M261.8 84a4.8 4.8 0 0 0 4.1 3.8 14.9 14.9 0 0 0 8.6-.2M261.8 87.4a4.7 4.7 0 0 0 4 3.8 13.5 13.5 0 0 0 12.8-2.6l.5-.7M269.1 82.8v1.3M273.7 86.5l1.1 .6M279.8 95.9a6.1 6.1 0 0 1-4.8 5.1 13 13 0 0 1-12.2-1.2l-.8-1.1-.2-1.1M279.8 99.2a6.2 6.2 0 0 1-4.8 5.2l-2.9 .8-3.1 .1a7.9 7.9 0 0 1-7.1-3.4l-.1-1M279.8 92.5a6.3 6.3 0 0 1-5.2 5.3 13.9 13.9 0 0 1-10.5-.5l-1.8-1.6-.5-1.5M279.8 89.1a6.2 6.2 0 0 1-4.8 5.2 14.7 14.7 0 0 1-10.3-.1 4.3 4.3 0 0 1-2.9-3.4M294.2 82.4l-.2 .1"/>
<path d="M17.7 100.7h238.1M17.7 106h238.1M17.7 111.3h238.1M17.7 116.6h238.1M279.8 109.4a6.6 6.6 0 0 1-5.6 5.5 12.6 12.6 0 0 1-11.4-1.6l-.8-1.1-.2-1.1M279.8 112.8a6.1 6.1 0 0 1-4.8 5.2 13 13 0 0 1-12.2-1.3l-.8-1.1-.2-1.1M279.8 119.6a6.4 6.4 0 0 1-5.2 5.3 12.8 12.8 0 0 1-11.8-1.4l-.8-1.1-.2-1.1M279.8 116.2a6.1 6.1 0 0 1-4.8 5.2 15 15 0 0 1-9.2 .3 4.7 4.7 0 0 1-4-3.8M279.8 106a6.2 6.2 0 0 1-4.8 5.2 12.9 12.9 0 0 1-12.2-1.3l-.9-1.3-.1-.9M279.8 102.6a6.4 6.4 0 0 1-5.2 5.4 13 13 0 0 1-11.8-1.5l-.8-1-.2-1.2M285.2 115.8l.7 .4v5.5M288 115.8l-.7 .4v7.4"/>
<path d="M17.7 122h238.1M17.7 127.3h238.1M17.7 132.6h238.1M17.7 137.9h238.1M279.8 129.7a6.2 6.2 0 0 1-4.8 5.2 13 13 0 0 1-12.2-1.3l-.8-1-.2-1.1M279.8 123a6.4 6.4 0 0 1-5.2 5.3 12.8 12.8 0 0 1-11.8-1.4l-.1-.2a2.64 2.64 0 0 1-.9-2M279.8 126.4a6.2 6.2 0 0 1-4.8 5.1 12.9 12.9 0 0 1-12.2-1.3l-.8-1-.2-1.2M281.2 128.3l.7 .4M281.5 130.2l.7 .4M281.5 129.1l.7 .4M282.4 122l.7 .4M282.7 133.1l.7 .4"/>
<path d="M283.9 131.1l.8 .5M284.4 121.6a2.83 2.83 0 0 0 2.5 1M284.6 121.5l1 .1 1.2 .7a2.18 2.18 0 0 1-2.2-.8zM284.7 127.9a.87 .87 0 0 0-.7 1.3M285.9 129.8v1.1M287.3 125.5v5.4M290.1 131.2a2.18 2.18 0 0 1 2.7 2.1 1.1 1.1 0 0 1 0 1.2 1.1 1.1 0 0 1-1.1 .5 2.89 2.89 0 0 1-1.6-3.8zM290.3 130.8a2.88 2.88 0 0 1 3 2.9l-.1 .9-.4 .5M295.3 134.5a1.41 1.41 0 0 1 2.2 .6 1.9 1.9 0 0 1 0 3 2.84 2.84 0 0 1-2.2-3.6zM295.6 133.8a2.86 2.86 0 0 1 3 3l-.1 .8-.4 .6M300.1 122.7l-.8 .4M301.5 125.2l-.8 .4"/>
<path d="M301.5 136.6l-.3 .1M17.7 143.2h238.1M17.7 148.5h238.1M17.7 153.8h238.1M17.7 159.2h238.1M268.8 158a2.41 2.41 0 0 0 3.7 .6l.3-.6M274 157.9l.4 .2M274 151.1l.8 .6M274.8 152.5l-.7 .6 1.8 7.3M278.9 154.9l-.7 .6 1.8 7.2M280.3 154.7l.7 .4 1.8 7.2M280.3 154.5v.1"/>
<path d="M283.3 152l.8 .4M286.6 156.4a.67 .67 0 0 1 1-.3 .67 .67 0 0 1 .1 1.1 .96 .96 0 0 1-.5 .9 .96 .96 0 0 1-1.1-.2v-.6zM287.2 148.5l2.6 10.3M287.5 155.9a1.58 1.58 0 0 0-1.4 2.4M287.6 141.1l.7 .4M289.2 142.8a.63 .63 0 0 1 .9-.1 .63 .63 0 0 1 0 .9 1.03 1.03 0 0 1-.5 .9 1.03 1.03 0 0 1-1.1 0 1.74 1.74 0 0 1 .7-1.7zM289.9 142.4a1.59 1.59 0 0 0-1.3 2.4M293.3 143.6l-1 .6M294.2 141.6v2.5M295.8 145l-1.1 .6M302.7 158.1l1.1 .6M306.2 152l1.1 .6"/>
<path d="M17.7 164.5h238.1M17.7 169.8h238.1M17.7 175.1h238.1M264 174.7l1 .6M264.5 177l.9 .5M265.5 170.8l1 .6M270.3 178.3l1.1 .6M271.9 174.5l1 .6M273.6 176.1l.3 .2M277.1 161l1.8 7.3M280.7 162.9l.8 3.2M281.5 178.5l17.4 69.2"/>
<path d="M282.3 162.6l.6 2.3M284.3 177.2l18.2 72.5M285.8 176.5l18.4 73M290 167.1l1.1 .6M290 176.1l1.1 .6M291.4 164.7l1.1 .6M294.3 176.5l16.8 67M319.7 167.1l-1.1 .6M17.7 180.4h238.1M17.7 185.7h238.1M17.7 191h238.1M17.7 196.3h238.1"/>
<path d="M270.9 180.7l1.1 .6M325.3 197.1l-.7 .6M17.7 201.7h238.1M17.7 207h238.1M17.7 212.3h238.1M17.7 217.6h238.1M316.2 211.8l1.1 .7M316.4 209.5l1.5 .8M316.7 210.6l1.1 .6M317 208.2l1 .6M318 208.9l.4 .2M319.7 214.6l-.3 .3"/>
<path d="M323 208.4l-4.6 4-.4-.2M323.7 206.9a.71 .71 0 0 1 1-.5 .71 .71 0 0 1 .2 1.1 .96 .96 0 0 1-.5 .9 .96 .96 0 0 1-1.1-.2v-.6zM323.8 208.7l-5 4.3 .1 .3M324.7 206.2a1.58 1.58 0 0 0-1.4 2.4M325.2 201.1l1.4 .8M325.4 217.8l-.4 .3 3.3 13M327.6 202.5l.6 .4M328 204.1l-3 2.6M328.4 204.6l-3.6 3.2M330.3 205.3l-.2 .3M333.2 201.7l-.6 .6M335.1 208.5l-9.5 8.3v.4"/>
<path d="M335.5 203.7l-.6 .7M336 208.6l-.3 .4M17.7 222.9h238.1M17.7 228.2h238.1M17.7 233.6h238.1M17.7 238.9h238.1M294.2 235.2l1 .6M308 234.3a1.73 1.73 0 0 0-1.5 2.6M320.1 220.4h.1M320.2 220.8l1.1 4.9M321.2 226.6l.5 .3M321.7 230.4l1.4 .9"/>
<path d="M322.3 229l.3 .2 .2-.2M323.3 228.2l-.5 .5 .1 .3M329.8 232.4l-.3 .2 .1 .3M339.3 222.6l-3.3-13-9.6 8.4 3.3 12.9M339.7 224.3l-9.6 8.3-.3-.2M341.3 228.8l-.8 .4M17.7 244.2h238.1M17.7 249.5h238.1M17.7 254.8h238.1M296 242.7l1.1 .6M310.4 244a1.73 1.73 0 0 0-1.5 2.6"/>
</g>
<g fill="#000">
<circle cx="272.3" cy="172.3" r=".18"/>
<circle cx="273.2" cy="170.7" r=".18"/>
</g>
<g fill="none" stroke="#000" stroke-width=".71">
<path d="M10 10h400v277h-400zM70 6.6v3.4M140 6.6v3.4M207.1 5h5.8l-2.9 5zM210 0v10M280 6.6v3.4M350 6.6v3.4M6.6 74.2h3.4M410 74.2h3.5M0 148.5h10M5 145.6l5 2.9-5 2.9zM410 148.5h10.1"/>
<path d="M410 148.5l5.1-2.9v5.8zM6.6 222.7h3.4M410 222.7h3.5M70 287v3.4M140 287v3.4M210 287v10M210 287l2.9 5h-5.8zM280 287v3.4M350 287v3.4"/>
</g>
<path d="M270 257h140v30h-140zM303.1 257v16M350 257v30M390.1 257v12M270 265h33.1M270 273h80M350 277h60M350 269h60M350 263h60M370 277v10M390.1 277v10" fill="none" stroke="#000" stroke-width=".51"/>
<text font-size="14.2" x="247.5" y="29.7">PED-AUT-06-EMBRAGUE01</text>
<text font-size="10.8" x="282.4" y="43.1">PED-AUT-06-EMB02</text>
<text font-size="6.3" x="324.6" y="62.1">MUELLE GRANDE ID REF: 666</text>
<g font-size="4.7">
<text x="304.5" y="263.9">Plano de montaje</text>
<text x="304.5" y="269.3">PEDAL EMBRAGUE</text>
</g>
<g font-size="4.2">
<text x="33.9" y="9.6">6</text>
<text x="103.9" y="9.6">5</text>
<text x="173.9" y="9.6">4</text>
<text x="243.8" y="9.6">3</text>
<text x="313.9" y="9.6">2</text>
<text x="383.9" y="9.6">1</text>
<text x="6.7" y="38.7">D</text>
<text x="410.5" y="38.7">D</text>
<text x="6.9" y="112.9">C</text>
<text x="410.7" y="112.9">C</text>
<text x="6.9" y="187.1">B</text>
<text x="410.7" y="187.1">B</text>
<text x="6.8" y="261.4">A</text>
<text x="410.7" y="261.4">A</text>
<text x="33.9" y="290.4">6</text>
<text x="103.9" y="290.4">5</text>
<text x="173.9" y="290.4">4</text>
<text x="243.8" y="290.4">3</text>
<text x="313.9" y="290.4">2</text>
<text x="383.9" y="290.4">1</text>
</g>
<g font-size="3.9">
<text x="18.5" y="46.1">ITEM</text>
<text x="28.6" y="46.1">QTY</text>
<text x="55.9" y="46.1">PART NUMBER</text>
<text x="160.9" y="46.1">DESCRIPTION</text>
<text x="244.5" y="46.1">ID REF</text>
<text x="21.7" y="51.5">1</text>
<text x="30.8" y="51.5">1</text>
<text x="36.8" y="51.6">Arandela de goma M8</text>
<text x="100.6" y="51.6">Arandela de goma M8</text>
<text x="246.5" y="51.5">782</text>
<text x="21.7" y="56.8">2</text>
<text x="30.8" y="56.8">2</text>
<text x="36.8" y="56.9">Cojinete IGUS Clase G GFM-0810-04</text>
<text x="100.6" y="56.9">Cojinete IGUS Clase G GFM-0810-04</text>
<text x="246.5" y="56.8">663</text>
<text x="21.7" y="62.1">3</text>
<text x="30.8" y="62.1">2</text>
<text x="36.8" y="62.1">Cojinete IGUS Clase G GFM-081014-06</text>
<text x="100.6" y="62.2">Cojinete IGUS De=10/Di=8/L=6.</text>
<text x="246.5" y="62.1">664</text>
<text x="21.7" y="67.4">4</text>
<text x="30.8" y="67.4">2</text>
<text x="36.8" y="67.4">DIN 125 - A 3,2</text>
<text x="100.6" y="67.5">Washer</text>
<text x="324.6" y="67.4">Ref: Muelle compresión 124 x 36 x 4</text>
<text x="324.6" y="71.9">Longitud libre: 124 mm</text>
<text x="21.7" y="72.7">5</text>
<text x="30.8" y="72.7">9</text>
<text x="36.8" y="72.7">DIN 125 - A 6,4</text>
<text x="100.6" y="72.8">Washer</text>
<text x="324.6" y="76.4">Diámetro exterior: 36 mm</text>
<text x="21.7" y="78.1">6</text>
<text x="21.7" y="83.3">7</text>
<text x="30.8" y="78.1">3</text>
<text x="30.8" y="83.4">4</text>
<text x="36.8" y="78.1">DIN 125 - A 8,4</text>
<text x="36.8" y="83.4">DIN 127 - A 3</text>
<text x="100.6" y="78.1">Washer</text>
<text x="100.6" y="83.5">Spring Washer</text>
<text x="324.6" y="80.9">Diámetro del hilo: 4 mm</text>
<text x="21.7" y="88.6">8</text>
<text x="30.8" y="88.6">2</text>
<text x="36.8" y="88.6">DIN 471 - 8x0,8</text>
<text x="100.6" y="88.8">Retaining rings for shaft</text>
<text x="324.6" y="85.3">Formado por 8 espiras</text>
<text x="324.6" y="89.8">Cuerda de piano EN 10270-1</text>
<text x="21.7" y="94">9</text>
<text x="30.8" y="94">2</text>
<text x="36.8" y="94">DIN 9021 - 8,4</text>
<text x="100.6" y="94.1">Washer</text>
<text x="324.6" y="94.4">Extremos rectificados.</text>
<text x="20.7" y="99.3">10</text>
<text x="30.8" y="99.3">1</text>
<text x="36.8" y="99.3">DIN 912 - M3 x 10</text>
<text x="100.6" y="99.4">Cylinder Head Cap Screw</text>
<text x="324.6" y="98.9">Muelle con acabado en cincado.</text>
<text x="20.7" y="104.6">11</text>
<text x="30.8" y="104.6">1</text>
<text x="36.8" y="104.6">DIN 912 - M3 x 16</text>
<text x="100.6" y="104.7">Cylinder Head Cap Screw</text>
<text x="324.6" y="107.9">El muelle se acomoda en una cuna, su diámetro</text>
<text x="20.7" y="109.9">12</text>
<text x="30.8" y="109.9">1</text>
<text x="36.8" y="109.9">DIN 912 - M3 x 25</text>
<text x="100.6" y="110">Cylinder Head Cap Screw</text>
<text x="324.6" y="112.4">interno debe ser ligeramente mayor a 26 mm.</text>
<text x="20.7" y="115.2">13</text>
<text x="30.8" y="115.2">4</text>
<text x="36.8" y="115.2">DIN 912 - M3 x 5</text>
<text x="100.6" y="115.3">Cylinder Head Cap Screw</text>
<text x="20.7" y="120.6">14</text>
<text x="20.7" y="125.9">15</text>
<text x="30.8" y="120.6">1</text>
<text x="30.8" y="125.9">2</text>
<text x="36.8" y="120.6">DIN 912 - M3 x 8</text>
<text x="36.8" y="125.9">DIN 912 - M6 x 16</text>
<text x="100.6" y="120.6">Cylinder Head Cap Screw</text>
<text x="100.6" y="126">Cylinder Head Cap Screw</text>
<text x="20.7" y="131.2">16</text>
<text x="30.8" y="131.2">3</text>
<text x="36.8" y="131.2">DIN 933 - M6 x 30</text>
<text x="100.6" y="131.3">Hex-Head Bolt</text>
<text x="20.7" y="136.5">17</text>
<text x="30.8" y="136.5">1</text>
<text x="36.8" y="136.5">DIN 933 - M8 x 65</text>
<text x="100.6" y="136.6">Hex-Head Bolt</text>
<text x="20.7" y="141.8">18</text>
<text x="30.8" y="141.8">3</text>
<text x="36.8" y="141.8">DIN 934 - M6</text>
<text x="100.6" y="141.8">Hex Nut</text>
<text x="20.7" y="147.2">19</text>
<text x="30.8" y="147.2">3</text>
<text x="36.8" y="147.2">DIN 934 - M8</text>
<text x="100.6" y="147.2">Hex Nut</text>
<text x="20.7" y="152.4">20</text>
<text x="30.8" y="152.4">3</text>
<text x="36.8" y="152.4">DIN 985 - M3</text>
<text x="100.6" y="152.4">Hex Nut</text>
<text x="20.7" y="157.7">21</text>
<text x="30.8" y="157.7">5</text>
<text x="36.8" y="157.7">DIN 985 - M6</text>
<text x="100.6" y="157.7">Hex Nut</text>
<text x="20.7" y="163.1">22</text>
<text x="30.8" y="163.1">2</text>
<text x="36.8" y="163.1">DIN 985 - M8</text>
<text x="100.6" y="163.1">Hex Nut</text>
<text x="20.7" y="168.4">23</text>
<text x="20.7" y="173.7">24</text>
<text x="30.8" y="168.4">1</text>
<text x="30.8" y="173.7">2</text>
<text x="36.8" y="168.4">ET-DCM1618FE-057900</text>
<text x="36.8" y="173.7">IGUS GTM_0815_005</text>
<text x="100.6" y="168.5">Motor vibración feedback ET-DCM1618FE-057900</text>
<text x="100.6" y="173.7">Arandela de ajuste M8 e=0.5</text>
<text x="245.6" y="173.7">2559</text>
<text x="246.5" y="168.4">633</text>
<text x="20.7" y="179">25</text>
<text x="30.8" y="179">1</text>
<text x="36.8" y="179">P-BTC-05-APOT02</text>
<text x="100.6" y="179.1">Brazo potenciometro pedales 6. Chapa 6 mm</text>
<text x="245.6" y="179">2551</text>
<text x="20.7" y="184.3">26</text>
<text x="30.8" y="184.3">1</text>
<text x="36.8" y="184.3">P-BTC-05-CMPF002</text>
<text x="100.6" y="184.4">Caja motor feedback. Chapa 1 mm</text>
<text x="245.6" y="184.3">1212</text>
<text x="20.7" y="189.7">27</text>
<text x="30.8" y="189.7">1</text>
<text x="36.8" y="189.7">P-BTC-05-CSP01</text>
<text x="100.6" y="189.7">Chapa soporte potenciometro. e=2mm</text>
<text x="245.6" y="189.7">2550</text>
<text x="20.7" y="195">28</text>
<text x="30.8" y="194.9">1</text>
<text x="36.8" y="195">P-BTC-05-EMP01</text>
<text x="100.6" y="195.1">Manivela potenciometro pedales 6. e=2mm</text>
<text x="245.6" y="195">2552</text>
<text x="20.7" y="200.2">29</text>
<text x="30.8" y="200.2">1</text>
<text x="36.8" y="200.2">P-BTC-05-MANA01</text>
<text x="100.6" y="200.3">Chapa para extremo del pedal union potenciometro. e=2 mm</text>
<text x="245.6" y="200.2">2553</text>
<text x="20.7" y="205.6">30</text>
<text x="30.8" y="205.6">1</text>
<text x="36.8" y="205.6">P-BTC-V002-CAZOL001</text>
<text x="100.6" y="205.7">Cazoleta reposa muelle inferior</text>
<text x="246.5" y="205.6">893</text>
<text x="20.7" y="210.9">31</text>
<text x="30.8" y="210.9">1</text>
<text x="36.8" y="210.9">P-BTC-V002-EJE001</text>
<text x="100.6" y="211">Varilla roscada M8 calidad 8.8 longitud 238mm</text>
<text x="246.5" y="210.9">789</text>
<text x="20.7" y="216.2">32</text>
<text x="20.7" y="221.5">33</text>
<text x="30.8" y="216.2">1</text>
<text x="30.8" y="221.5">1</text>
<text x="36.8" y="216.2">P-BTC-V003-CAZOLA001</text>
<text x="36.8" y="221.5">P-BTC-V004-MUELLEG001</text>
<text x="100.6" y="216.3">Cazoleta reposa muelle superior</text>
<text x="100.6" y="221.6">M. compresión 124.00x36.00x4.00 Zinc 8 espiras</text>
<text x="246.5" y="216.2">894</text>
<text x="246.5" y="221.5">666</text>
<text x="20.7" y="226.8">34</text>
<text x="30.8" y="226.8">1</text>
<text x="36.8" y="226.8">P-EBTC-05-SPE003</text>
<text x="100.6" y="226.9">Conjunto soldado pad embrague</text>
<text x="245.6" y="226.8">1214</text>
<text x="20.7" y="232.2">35</text>
<text x="30.8" y="232.2">1</text>
<text x="36.8" y="232.2">P-EBTC-V003-STP001</text>
<text x="100.6" y="232.2">Brazo de pedal</text>
<text x="246.5" y="232.2">890</text>
<text x="20.7" y="237.5">36</text>
<text x="30.8" y="237.5">1</text>
<text x="36.8" y="237.5">PED-AUT-06-EJEM01</text>
<text x="100.6" y="237.5">Eje de la rotula de los pedales v6</text>
<text x="245.6" y="237.5">2558</text>
<text x="20.7" y="242.8">37</text>
<text x="30.8" y="242.7">1</text>
<text x="36.8" y="242.8">PED-AUT-06-ESP01</text>
<text x="100.6" y="242.8">Soporte de los Pedales v6</text>
<text x="245.6" y="242.8">2556</text>
<text x="20.7" y="248.1">38</text>
<text x="30.8" y="248.1">1</text>
<text x="36.8" y="248.2">Pinza diamtero 12-13 mm.</text>
<text x="100.6" y="248.2">Escobero 12-13</text>
<text x="246.5" y="248.1">729</text>
<text x="20.7" y="253.4">39</text>
<text x="30.8" y="253.4">1</text>
<text x="36.8" y="253.5">Potenciómetro Giratorio. FARNELL</text>
<text x="100.6" y="253.5">Potenciómetro Giratorio, Plástico Conductivo, Serie 357, 5 kohm, Lineal, 1, 1 W, Panel</text>
<text x="245.6" y="253.4">2694</text>
<text x="20.7" y="258.7">40</text>
<text x="30.8" y="258.7">1</text>
<text x="36.8" y="258.7">ZNT PHSA8</text>
<text x="100.6" y="258.8">Rotula M8x1.25</text>
<text x="246.5" y="258.7">672</text>
</g>
<text font-size="3.1" x="352.3" y="275.3">PED-AUT-06-EMBRAGUE01-ENS03</text>
<g font-size="2.4">
<text x="271.1" y="259.7">SCALE:</text>
<text x="350.4" y="260.8">DRAWN: Carlos Ruiz Madrigal</text>
<text x="391.1" y="260.6">27/07/2016</text>
<text x="350.5" y="267">CHECKED: Antonio García</text>
<text x="391.2" y="266.7">27/07/2016</text>
<text x="350.5" y="271.4">DWG NO:</text>
<text x="351.5" y="279.3">REV</text>
<text x="371.9" y="279.4">SIZE</text>
<text x="390.9" y="279.6">SHEET</text>
<text x="358.1" y="284.1">03</text>
<text x="377.8" y="283.9">A3</text>
<text x="398.2" y="283.8">2 /6</text>
</g>
</svg>
